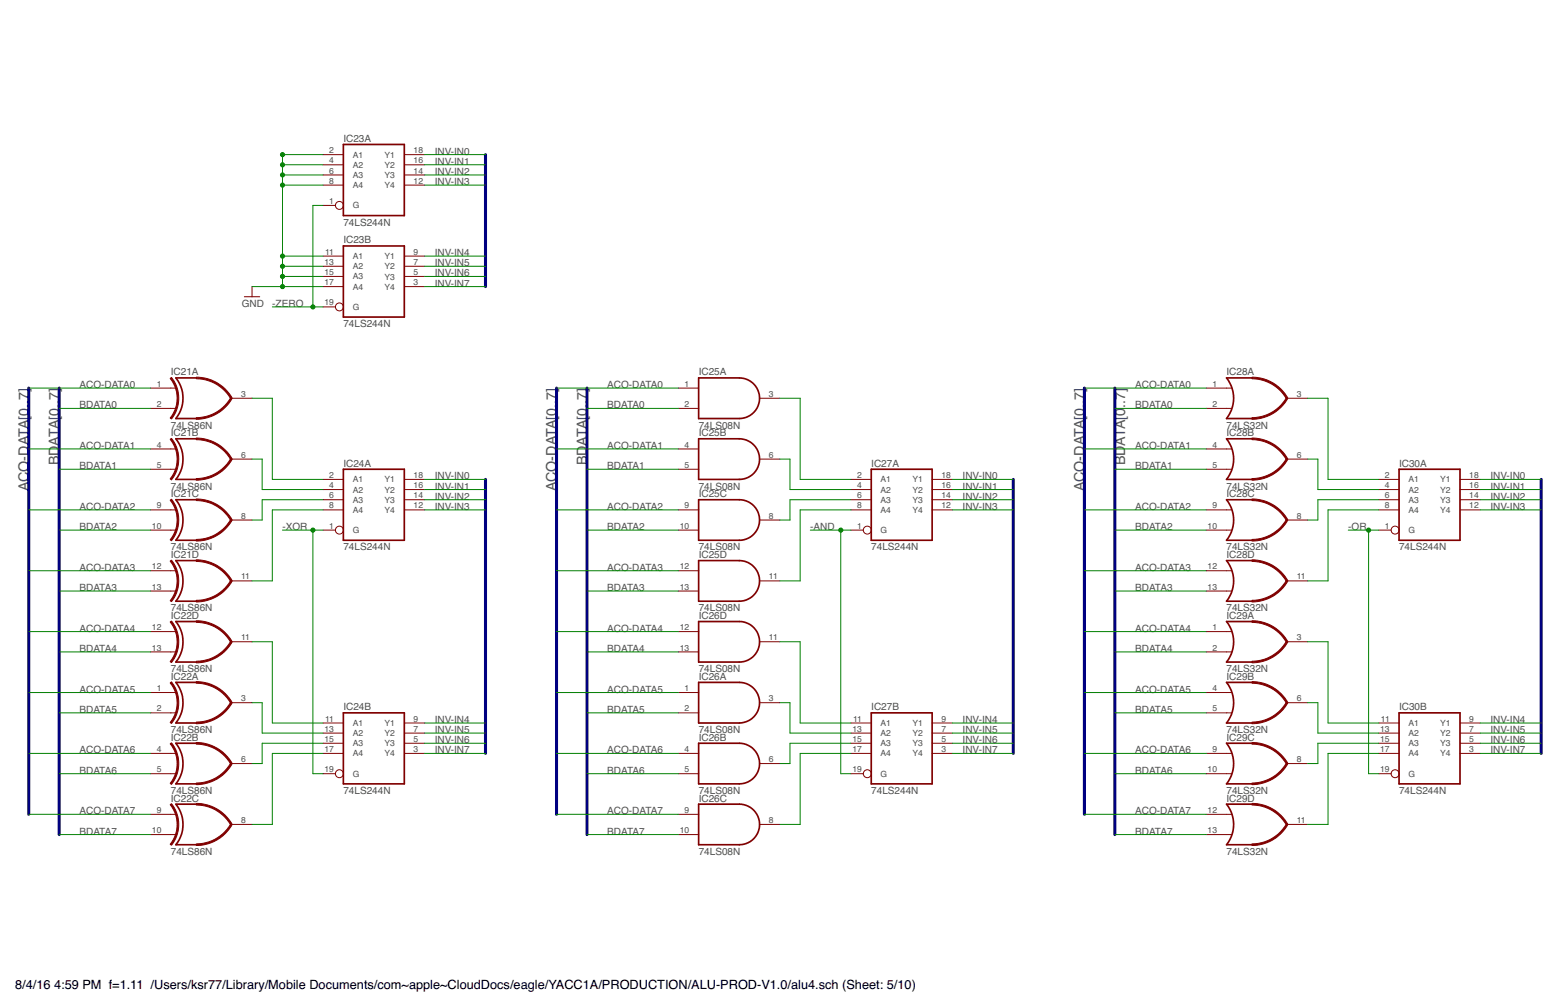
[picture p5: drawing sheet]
<svg xmlns="http://www.w3.org/2000/svg" width="432mm" height="279mm" viewBox="0 0 432 279" stroke-linecap="round" stroke-linejoin="round" font-family="sans-serif">
<g fill="none" stroke="#800000" stroke-width=".47">
<path d="M95.2 40h16.9v19.8h-16.9zM95.2 68.2h16.9v19.7h-16.9zM54.4 104.8h-5.7a9 9 0 0 1 0 11.2h5.7M193.6 104.8h11.3a5.6 5.6 0 0 1 5.6 5.6 5.6 5.6 0 0 1-5.6 5.6h-11.3zM347 104.8h-7.1a9 9 0 0 1 0 11.2h7.1M54.4 121.6h-5.7a9 9 0 0 1 0 11.3h5.7M54.4 138.5h-5.7a9 9 0 0 1 0 11.3h5.7M95.2 130.1h16.9v19.7h-16.9zM193.6 121.6h11.3a5.6 5.6 0 0 1 5.6 5.7 5.6 5.6 0 0 1-5.6 5.6h-11.3zM193.6 138.5h11.3a5.6 5.6 0 0 1 5.6 5.6 5.6 5.6 0 0 1-5.6 5.7h-11.3zM241.5 130.1h16.8v19.7h-16.8zM347 121.6h-7.1a9 9 0 0 1 0 11.3h7.1"/>
<path d="M347 138.5h-7.1a9 9 0 0 1 0 11.3h7.1M387.8 130.1h16.8v19.7h-16.8zM54.4 155.4h-5.7a9 9 0 0 1 0 11.2h5.7M193.6 155.4h11.3a5.6 5.6 0 0 1 5.6 5.6 5.6 5.6 0 0 1-5.6 5.6h-11.3zM347 155.4h-7.1a9 9 0 0 1 0 11.2h7.1M54.4 172.3h-5.7a9 9 0 0 1 0 11.2h5.7M193.6 172.3h11.3a5.6 5.6 0 0 1 5.6 5.6 5.6 5.6 0 0 1-5.6 5.6h-11.3zM347 172.3h-7.1a9 9 0 0 1 0 11.2h7.1M54.4 189.1h-5.7a9 9 0 0 1 0 11.3h5.7M95.2 197.6h16.9v19.7h-16.9zM193.6 189.1h11.3a5.6 5.6 0 0 1 5.6 5.7 5.6 5.6 0 0 1-5.6 5.6h-11.3zM241.5 197.6h16.8v19.7h-16.8z"/>
<path d="M347 189.1h-7.1a9 9 0 0 1 0 11.3h7.1M387.8 197.6h16.8v19.7h-16.8zM54.4 206h-5.7a9 9 0 0 1 0 11.3h5.7M193.6 206h11.3a5.6 5.6 0 0 1 5.6 5.6 5.6 5.6 0 0 1-5.6 5.7h-11.3zM347 206h-7.1a9 9 0 0 1 0 11.3h7.1M54.4 222.9h-5.7a9 9 0 0 1 0 11.2h5.7M193.6 222.9h11.3a5.6 5.6 0 0 1 5.6 5.6 5.6 5.6 0 0 1-5.6 5.6h-11.3zM347 222.9h-7.1a9 9 0 0 1 0 11.2h7.1"/>
</g>
<g fill="none" stroke="#800000" stroke-width=".28">
<path d="M89.5 56.9h3.5M89.5 42.9h5.7M89.5 45.7h5.7M89.5 48.5h5.7M89.5 51.3h5.7M112.1 42.9h5.6M112.1 45.7h5.6M112.1 48.5h5.6M112.1 51.3h5.6M69.8 79.4v2.9M89.5 71h5.7M89.5 73.8h5.7"/>
<path d="M89.5 76.6h5.7M89.5 79.4h5.7M112.1 71h5.6M112.1 73.8h5.6M112.1 76.6h5.6M112.1 79.4h5.6M89.5 85.1h3.5M41.7 107.6h7M41.7 113.2h7M64.2 110.4h5.6M188 107.6h5.6M188 113.2h5.6"/>
<path d="M210.5 110.4h5.6M334.3 107.6h7M334.3 113.2h7M356.8 110.4h5.6M41.7 124.4h7M41.7 130.1h7M64.2 127.3h5.6M89.5 132.9h5.7M89.5 135.7h5.7M89.5 138.5h5.7M112.1 132.9h5.6M112.1 135.7h5.6"/>
<path d="M112.1 138.5h5.6M188 124.4h5.6M188 130.1h5.6M210.5 127.3h5.6M235.8 132.9h5.7M235.8 135.7h5.7M235.8 138.5h5.7M258.3 132.9h5.7M258.3 135.7h5.7M258.3 138.5h5.7M334.3 124.4h7M334.3 130.1h7"/>
<path d="M356.8 127.3h5.6M382.1 132.9h5.7M382.1 135.7h5.7M382.1 138.5h5.7M404.6 132.9h5.7M404.6 135.7h5.7M404.6 138.5h5.7M41.7 141.3h7M41.7 146.9h7M41.7 158.2h7M64.2 144.1h5.6M89.5 141.3h5.7"/>
<path d="M89.5 146.9h3.5M112.1 141.3h5.6M188 141.3h5.6M188 146.9h5.6M188 158.2h5.6M210.5 144.1h5.6M235.8 141.3h5.7M235.8 146.9h3.5M258.3 141.3h5.7M334.3 141.3h7M334.3 146.9h7M334.3 158.2h7"/>
<path d="M356.8 144.1h5.6M382.1 141.3h5.7M382.1 146.9h3.5M404.6 141.3h5.7M41.7 163.8h7M41.7 175.1h7M64.2 161h5.6M64.2 177.9h5.6M188 163.8h5.6M188 175.1h5.6M210.5 161h5.6M210.5 177.9h5.6"/>
<path d="M334.3 163.8h7M334.3 175.1h7M356.8 161h5.6M356.8 177.9h5.6M41.7 180.7h7M41.7 192h7M41.7 197.6h7M64.2 194.8h5.6M188 180.7h5.6M188 192h5.6M188 197.6h5.6M210.5 194.8h5.6"/>
<path d="M334.3 180.7h7M334.3 192h7M334.3 197.6h7M356.8 194.8h5.6M41.7 208.8h7M41.7 214.5h7M64.2 211.6h5.6M89.5 208.8h5.7M89.5 214.5h3.5M89.5 200.4h5.7M89.5 203.2h5.7M89.5 206h5.7"/>
<path d="M112.1 208.8h5.6M112.1 200.4h5.6M112.1 203.2h5.6M112.1 206h5.6M188 208.8h5.6M188 214.5h5.6M210.5 211.6h5.6M235.8 208.8h5.7M235.8 214.5h3.5M235.8 200.4h5.7M235.8 203.2h5.7M235.8 206h5.7"/>
<path d="M258.3 208.8h5.7M258.3 200.4h5.7M258.3 203.2h5.7M258.3 206h5.7M334.3 208.8h7M334.3 214.5h7M356.8 211.6h5.6M382.1 208.8h5.7M382.1 214.5h3.5M382.1 200.4h5.7M382.1 203.2h5.7M382.1 206h5.7"/>
<path d="M404.6 208.8h5.7M404.6 200.4h5.7M404.6 203.2h5.7M404.6 206h5.7M41.7 225.7h7M41.7 231.3h7M64.2 228.5h5.6M188 225.7h5.6M188 231.3h5.6M210.5 228.5h5.6M334.3 225.7h7M334.3 231.3h7"/>
<path d="M356.8 228.5h5.6"/>
<circle cx="94.1" cy="56.9" r="1.1"/>
<circle cx="94.1" cy="85.1" r="1.1"/>
<circle cx="94.1" cy="146.9" r="1.1"/>
<circle cx="240.4" cy="146.9" r="1.1"/>
<circle cx="386.7" cy="146.9" r="1.1"/>
<circle cx="94.1" cy="214.5" r="1.1"/>
<circle cx="240.4" cy="214.5" r="1.1"/>
<circle cx="386.7" cy="214.5" r="1.1"/>
</g>
<g fill="#800000" stroke="#800000" stroke-width=".28">
<path d="M347 115.8a11 11 0 0 0 9.5-5.6l.4 .2a11.4 11.4 0 0 1-9.9 5.8z" fill-rule="evenodd"/>
<path d="M347 104.5a11.3 11.3 0 0 1 9.9 5.8l-.4 .3a11 11 0 0 0-9.5-5.6z" fill-rule="evenodd"/>
<path d="M347 132.7a11.1 11.1 0 0 0 9.5-5.6l.4 .2a11.3 11.3 0 0 1-9.9 5.8z" fill-rule="evenodd"/>
<path d="M347 121.4a11.4 11.4 0 0 1 9.9 5.8l-.4 .2a11 11 0 0 0-9.5-5.5z" fill-rule="evenodd"/>
<path d="M347 149.5a11 11 0 0 0 9.5-5.5l.4 .2a11.3 11.3 0 0 1-9.9 5.8z" fill-rule="evenodd"/>
<path d="M347 138.3a11.3 11.3 0 0 1 9.9 5.8l-.4 .2a11 11 0 0 0-9.5-5.6z" fill-rule="evenodd"/>
<path d="M347 166.4a11 11 0 0 0 9.5-5.6l.4 .3a11.3 11.3 0 0 1-9.9 5.8z" fill-rule="evenodd"/>
<path d="M347 155.2a11.3 11.3 0 0 1 9.9 5.8l-.4 .2a11 11 0 0 0-9.5-5.6z" fill-rule="evenodd"/>
<path d="M347 183.3a11.1 11.1 0 0 0 9.5-5.6l.4 .2a11.3 11.3 0 0 1-9.9 5.8z" fill-rule="evenodd"/>
<path d="M347 172.1a11.3 11.3 0 0 1 9.9 5.7l-.4 .3a11 11 0 0 0-9.5-5.6z" fill-rule="evenodd"/>
<path d="M347 200.2a11 11 0 0 0 9.5-5.6l.4 .2a11.4 11.4 0 0 1-9.9 5.8z" fill-rule="evenodd"/>
<path d="M347 188.9a11.3 11.3 0 0 1 9.9 5.8l-.4 .2a11 11 0 0 0-9.5-5.5z" fill-rule="evenodd"/>
<path d="M347 217a11.1 11.1 0 0 0 9.5-5.5l.4 .2a11.3 11.3 0 0 1-9.9 5.8z" fill-rule="evenodd"/>
<path d="M347 205.8a11.5 11.5 0 0 1 9.9 5.8l-.4 .2a11 11 0 0 0-9.5-5.5z" fill-rule="evenodd"/>
<path d="M347 233.9a11 11 0 0 0 9.5-5.5l.4 .2a11.3 11.3 0 0 1-9.9 5.8z" fill-rule="evenodd"/>
<path d="M347 222.7a11.3 11.3 0 0 1 9.9 5.8l-.4 .2a11.1 11.1 0 0 0-9.5-5.6z" fill-rule="evenodd"/>
<path d="M54.4 115.8a10.9 10.9 0 0 0 9.5-5.6l.4 .2a11.4 11.4 0 0 1-9.9 5.8z" fill-rule="evenodd"/>
<path d="M54.4 104.5a11.3 11.3 0 0 1 9.9 5.8l-.4 .3a11 11 0 0 0-9.5-5.6z" fill-rule="evenodd"/>
<path d="M47.2 104.9l.3-.3a9.2 9.2 0 0 1 0 11.5l-.3-.2a8.8 8.8 0 0 0 0-11z" fill-rule="evenodd"/>
<path d="M54.4 132.7a11 11 0 0 0 9.5-5.6l.4 .2a11.3 11.3 0 0 1-9.9 5.8z" fill-rule="evenodd"/>
<path d="M54.4 121.4a11.4 11.4 0 0 1 9.9 5.8l-.4 .2a11 11 0 0 0-9.5-5.5z" fill-rule="evenodd"/>
<path d="M47.2 121.8l.3-.3a9.2 9.2 0 0 1 0 11.5l-.3-.3a8.8 8.8 0 0 0 0-10.9z" fill-rule="evenodd"/>
<path d="M54.4 149.5a10.9 10.9 0 0 0 9.5-5.5l.4 .2a11.3 11.3 0 0 1-9.9 5.8z" fill-rule="evenodd"/>
<path d="M54.4 138.3a11.3 11.3 0 0 1 9.9 5.8l-.4 .2a11 11 0 0 0-9.5-5.6z" fill-rule="evenodd"/>
<path d="M47.2 138.6l.3-.2a9.2 9.2 0 0 1 0 11.5l-.3-.3a8.8 8.8 0 0 0 0-11z" fill-rule="evenodd"/>
<path d="M54.4 166.4a10.9 10.9 0 0 0 9.5-5.6l.4 .3a11.3 11.3 0 0 1-9.9 5.8z" fill-rule="evenodd"/>
<path d="M54.4 155.2a11.3 11.3 0 0 1 9.9 5.8l-.4 .2a11 11 0 0 0-9.5-5.6z" fill-rule="evenodd"/>
<path d="M47.2 155.5l.3-.2a9.2 9.2 0 0 1 0 11.5l-.3-.3a8.8 8.8 0 0 0 0-11z" fill-rule="evenodd"/>
<path d="M54.4 183.3a11 11 0 0 0 9.5-5.6l.4 .2a11.3 11.3 0 0 1-9.9 5.8z" fill-rule="evenodd"/>
<path d="M54.4 172.1a11.3 11.3 0 0 1 9.9 5.7l-.4 .3a11 11 0 0 0-9.5-5.6z" fill-rule="evenodd"/>
<path d="M47.2 172.4l.3-.3a9.2 9.2 0 0 1 0 11.6l-.3-.3a8.8 8.8 0 0 0 0-11z" fill-rule="evenodd"/>
<path d="M54.4 200.2a10.9 10.9 0 0 0 9.5-5.6l.4 .2a11.4 11.4 0 0 1-9.9 5.8z" fill-rule="evenodd"/>
<path d="M54.4 188.9a11.3 11.3 0 0 1 9.9 5.8l-.4 .2a11 11 0 0 0-9.5-5.5z" fill-rule="evenodd"/>
<path d="M47.2 189.3l.3-.3a9.2 9.2 0 0 1 0 11.5l-.3-.2a8.8 8.8 0 0 0 0-11z" fill-rule="evenodd"/>
<path d="M54.4 217a11 11 0 0 0 9.5-5.5l.4 .2a11.3 11.3 0 0 1-9.9 5.8z" fill-rule="evenodd"/>
<path d="M54.4 205.8a11.5 11.5 0 0 1 9.9 5.8l-.4 .2a11 11 0 0 0-9.5-5.5z" fill-rule="evenodd"/>
<path d="M47.2 206.2l.3-.3a9.2 9.2 0 0 1 0 11.5l-.3-.3a8.8 8.8 0 0 0 0-10.9z" fill-rule="evenodd"/>
<path d="M54.4 233.9a10.9 10.9 0 0 0 9.5-5.5l.4 .2a11.3 11.3 0 0 1-9.9 5.8z" fill-rule="evenodd"/>
<path d="M54.4 222.7a11.3 11.3 0 0 1 9.9 5.8l-.4 .2a11.1 11.1 0 0 0-9.5-5.6z" fill-rule="evenodd"/>
<path d="M47.2 223l.3-.2a9.2 9.2 0 0 1 0 11.5l-.3-.3a8.8 8.8 0 0 0 0-11z" fill-rule="evenodd"/>
</g>
<path d="M67.7 82.3h4.3" fill="none" stroke="#800000" stroke-width=".3"/>
<path d="M134.6 42.9v36.5M8 107.6v118.1M16.4 107.6v123.7M154.2 107.6v118.1M162.7 107.6v123.7M300.5 107.6v118.1M309 107.6v123.7M134.6 132.9v75.9M280.8 132.9v75.9M427.1 132.9v75.9" fill="none" stroke="#000080" stroke-width=".85"/>
<g fill="none" stroke="#008000" stroke-width=".28">
<path d="M78.3 45.7h11.2M78.3 48.5h11.2M78.3 51.3h11.2M89.5 42.9h-11.2v36.5M89.5 56.9h-2.8v28.2M117.7 42.9h16.9M117.7 45.7h16.9M117.7 48.5h16.9M117.7 51.3h16.9M69.8 79.4h19.7M78.3 71h11.2M78.3 73.8h11.2"/>
<path d="M78.3 76.6h11.2M117.7 71h16.9M117.7 73.8h16.9M117.7 76.6h16.9M117.7 79.4h16.9M75.5 85.1h14M8 107.6h33.7M16.4 113.2h25.3M69.8 110.4h5.7v22.5h14M154.2 107.6h33.8M162.7 113.2h25.3M216.1 110.4h5.7v22.5h14"/>
<path d="M300.5 107.6h33.8M309 113.2h25.3M362.4 110.4h5.7v22.5h14M8 124.4h33.7M16.4 130.1h25.3M69.8 127.3h2.9v8.4h16.8M89.5 138.5h-16.8v5.6h-2.9M117.7 132.9h16.9M117.7 135.7h16.9M117.7 138.5h16.9M154.2 124.4h33.8M162.7 130.1h25.3"/>
<path d="M216.1 127.3h2.8v8.4h16.9M235.8 138.5h-16.9v5.6h-2.8M264 132.9h16.8M264 135.7h16.8M264 138.5h16.8M300.5 124.4h33.8M309 130.1h25.3M362.4 127.3h2.9v8.4h16.8M382.1 138.5h-16.8v5.6h-2.9M410.3 132.9h16.8M410.3 135.7h16.8M410.3 138.5h16.8"/>
<path d="M8 141.3h33.7M8 158.2h33.7M16.4 146.9h25.3M78.3 146.9h11.2M86.7 146.9v67.6h2.8M89.5 141.3h-14v19.7h-5.7M117.7 141.3h16.9M154.2 141.3h33.8M154.2 158.2h33.8M162.7 146.9h25.3M224.6 146.9h11.2M233 146.9v67.6h2.8"/>
<path d="M235.8 141.3h-14v19.7h-5.7M264 141.3h16.8M300.5 141.3h33.8M300.5 158.2h33.8M309 146.9h25.3M373.7 146.9h8.4M379.3 146.9v67.6h2.8M382.1 141.3h-14v19.7h-5.7M410.3 141.3h16.8M8 175.1h33.7M16.4 163.8h25.3M69.8 177.9h5.7v22.5h14"/>
<path d="M154.2 175.1h33.8M162.7 163.8h25.3M216.1 177.9h5.7v22.5h14M300.5 175.1h33.8M309 163.8h25.3M362.4 177.9h5.7v22.5h14M8 192h33.7M16.4 180.7h25.3M16.4 197.6h25.3M69.8 194.8h2.9v8.4h16.8M154.2 192h33.8M162.7 180.7h25.3"/>
<path d="M162.7 197.6h25.3M216.1 194.8h2.8v8.4h16.9M300.5 192h33.8M309 180.7h25.3M309 197.6h25.3M362.4 194.8h2.9v8.4h16.8M8 208.8h33.7M16.4 214.5h25.3M89.5 206h-16.8v5.6h-2.9M89.5 208.8h-14v19.7h-5.7M117.7 200.4h16.9M117.7 203.2h16.9"/>
<path d="M117.7 206h16.9M117.7 208.8h16.9M154.2 208.8h33.8M162.7 214.5h25.3M235.8 206h-16.9v5.6h-2.8M235.8 208.8h-14v19.7h-5.7M264 200.4h16.8M264 203.2h16.8M264 206h16.8M264 208.8h16.8M300.5 208.8h33.8M309 214.5h25.3"/>
<path d="M382.1 208.8h-14v19.7h-5.7M382.1 206h-16.8v5.6h-2.9M410.3 200.4h16.8M410.3 203.2h16.8M410.3 206h16.8M410.3 208.8h16.8M8 225.7h33.7M16.4 231.3h25.3M154.2 225.7h33.8M162.7 231.3h25.3M300.5 225.7h33.8M309 231.3h25.3"/>
</g>
<g fill="#008000" stroke="#008000" stroke-width=".28">
<circle cx="233" cy="146.9" r=".57"/>
<circle cx="379.3" cy="146.9" r=".57"/>
<circle cx="86.7" cy="146.9" r=".57"/>
<circle cx="78.3" cy="42.9" r=".57"/>
<circle cx="78.3" cy="45.7" r=".57"/>
<circle cx="78.3" cy="48.5" r=".57"/>
<circle cx="78.3" cy="51.3" r=".57"/>
<circle cx="78.3" cy="71" r=".57"/>
<circle cx="78.3" cy="73.8" r=".57"/>
<circle cx="78.3" cy="76.6" r=".57"/>
<circle cx="78.3" cy="79.4" r=".57"/>
<circle cx="86.7" cy="85.1" r=".57"/>
</g>
<g font-size="4" fill="#505050">
<text x="162.7" y="113.1" transform="rotate(-90 162.7 113.1)">..7]</text>
<text x="311.8" y="113.1" transform="rotate(-90 311.8 113.1)">..7]</text>
<text x="8" y="123.5" transform="rotate(-90 8 123.5)">ATA[0..7]</text>
<text x="16.4" y="123.5" transform="rotate(-90 16.4 123.5)">ATA[0..7]</text>
<text x="154.3" y="123.5" transform="rotate(-90 154.3 123.5)">ATA[0..7]</text>
<text x="162.7" y="123.5" transform="rotate(-90 162.7 123.5)">ATA[0</text>
<text x="311.8" y="123.5" transform="rotate(-90 311.8 123.5)">ATA[0</text>
<text x="16.4" y="129" transform="rotate(-90 16.4 129)">BD</text>
<text x="162.7" y="129" transform="rotate(-90 162.7 129)">BD</text>
<text x="311.8" y="129" transform="rotate(-90 311.8 129)">BD</text>
<text x="8" y="136.2" transform="rotate(-90 8 136.2)">ACO-D</text>
<text x="154.3" y="136.2" transform="rotate(-90 154.3 136.2)">ACO-D</text>
<text x="300.5" y="136.2" transform="rotate(-90 300.5 136.2)">ACO-DATA[0..7]</text>
</g>
<g font-size="3.5">
<text x="4.2" y="274.2">8/4/16</text>
<text x="15" y="274.2">4:59 PM f=1.11 /Users/ksr77/Library/Mobile Documents/com~apple~CloudDocs/eagle/YACC1A/PRODUCTION/ALU-PROD-V1.0/alu4.sch (Sheet: 5/10)</text>
</g>
<g font-size="2.8" fill="#505050">
<text x="95.2" y="39.4">IC23A</text>
<text x="120.5" y="42.9">INV-IN0</text>
<text x="120.5" y="45.7">INV-IN1</text>
<text x="120.5" y="48.5">INV-IN2</text>
<text x="120.5" y="51.3">INV-IN3</text>
<text x="95.2" y="62.6">74LS244N</text>
<text x="95.2" y="67.5">IC23B</text>
<text x="120.5" y="71">INV-IN4</text>
<text x="120.5" y="73.8">INV-IN5</text>
<text x="120.5" y="76.6">INV-IN6</text>
<text x="120.5" y="79.4">INV-IN7</text>
<text x="67" y="85.1">GND</text>
<text x="75.5" y="85.1">-ZERO</text>
<text x="95.2" y="90.7">74LS244N</text>
<text x="22" y="107.6">ACO-DATA0</text>
<text x="47.3" y="104.1">IC21A</text>
<text x="168.3" y="107.6">ACO-DATA0</text>
<text x="193.6" y="104.1">IC25A</text>
<text x="314.6" y="107.6">ACO-DATA0</text>
<text x="339.9" y="104.1">IC28A</text>
<text x="22" y="113.2">BDATA0</text>
<text x="168.3" y="113.2">BDATA0</text>
<text x="314.6" y="113.2">BDATA0</text>
<text x="47.3" y="118.8">74LS86N</text>
<text x="193.6" y="118.8">74LS08N</text>
<text x="339.9" y="118.8">74LS32N</text>
<text x="22" y="124.4">ACO-DATA1</text>
<text x="47.3" y="120.9">IC21B</text>
<text x="168.3" y="124.4">ACO-DATA1</text>
<text x="193.6" y="120.9">IC25B</text>
<text x="314.6" y="124.4">ACO-DATA1</text>
<text x="339.9" y="120.9">IC28B</text>
<text x="22" y="130.1">BDATA1</text>
<text x="95.2" y="129.4">IC24A</text>
<text x="168.3" y="130.1">BDATA1</text>
<text x="241.5" y="129.4">IC27A</text>
<text x="314.6" y="130.1">BDATA1</text>
<text x="387.8" y="129.4">IC30A</text>
<text x="47.3" y="135.7">74LS86N</text>
<text x="47.3" y="137.8">IC21C</text>
<text x="120.5" y="132.9">INV-IN0</text>
<text x="120.5" y="135.7">INV-IN1</text>
<text x="193.6" y="135.7">74LS08N</text>
<text x="193.6" y="137.8">IC25C</text>
<text x="266.8" y="132.9">INV-IN0</text>
<text x="266.8" y="135.7">INV-IN1</text>
<text x="339.9" y="135.7">74LS32N</text>
<text x="339.9" y="137.8">IC28C</text>
<text x="413.1" y="132.9">INV-IN0</text>
<text x="413.1" y="135.7">INV-IN1</text>
<text x="22" y="141.3">ACO-DATA2</text>
<text x="120.5" y="138.5">INV-IN2</text>
<text x="120.5" y="141.3">INV-IN3</text>
<text x="168.3" y="141.3">ACO-DATA2</text>
<text x="266.8" y="138.5">INV-IN2</text>
<text x="266.8" y="141.3">INV-IN3</text>
<text x="314.6" y="141.3">ACO-DATA2</text>
<text x="413.1" y="138.5">INV-IN2</text>
<text x="413.1" y="141.3">INV-IN3</text>
<text x="22" y="146.9">BDATA2</text>
<text x="78.3" y="146.9">-XOR</text>
<text x="168.3" y="146.9">BDATA2</text>
<text x="224.6" y="146.9">-AND</text>
<text x="314.6" y="146.9">BDATA2</text>
<text x="373.7" y="146.9">-OR</text>
<text x="47.3" y="152.6">74LS86N</text>
<text x="47.3" y="154.7">IC21D</text>
<text x="95.2" y="152.6">74LS244N</text>
<text x="193.6" y="152.6">74LS08N</text>
<text x="193.6" y="154.7">IC25D</text>
<text x="241.5" y="152.6">74LS244N</text>
<text x="339.9" y="152.6">74LS32N</text>
<text x="339.9" y="154.7">IC28D</text>
<text x="387.8" y="152.6">74LS244N</text>
<text x="22" y="158.2">ACO-DATA3</text>
<text x="168.3" y="158.2">ACO-DATA3</text>
<text x="314.6" y="158.2">ACO-DATA3</text>
<text x="22" y="163.8">BDATA3</text>
<text x="168.3" y="163.8">BDATA3</text>
<text x="314.6" y="163.8">BDATA3</text>
<text x="47.3" y="169.5">74LS86N</text>
<text x="47.3" y="171.6">IC22D</text>
<text x="193.6" y="169.5">74LS08N</text>
<text x="193.6" y="171.6">IC26D</text>
<text x="339.9" y="169.5">74LS32N</text>
<text x="339.9" y="171.6">IC29A</text>
<text x="22" y="175.1">ACO-DATA4</text>
<text x="168.3" y="175.1">ACO-DATA4</text>
<text x="314.6" y="175.1">ACO-DATA4</text>
<text x="22" y="180.7">BDATA4</text>
<text x="168.3" y="180.7">BDATA4</text>
<text x="314.6" y="180.7">BDATA4</text>
<text x="22" y="192">ACO-DATA5</text>
<text x="47.3" y="186.3">74LS86N</text>
<text x="47.3" y="188.4">IC22A</text>
<text x="168.3" y="192">ACO-DATA5</text>
<text x="193.6" y="186.3">74LS08N</text>
<text x="193.6" y="188.4">IC26A</text>
<text x="314.6" y="192">ACO-DATA5</text>
<text x="339.9" y="186.3">74LS32N</text>
<text x="339.9" y="188.4">IC29B</text>
<text x="22" y="197.6">BDATA5</text>
<text x="95.2" y="196.9">IC24B</text>
<text x="168.3" y="197.6">BDATA5</text>
<text x="241.5" y="196.9">IC27B</text>
<text x="314.6" y="197.6">BDATA5</text>
<text x="387.8" y="196.9">IC30B</text>
<text x="47.3" y="203.2">74LS86N</text>
<text x="120.5" y="200.4">INV-IN4</text>
<text x="120.5" y="203.2">INV-IN5</text>
<text x="193.6" y="203.2">74LS08N</text>
<text x="266.8" y="200.4">INV-IN4</text>
<text x="266.8" y="203.2">INV-IN5</text>
<text x="339.9" y="203.2">74LS32N</text>
<text x="413.1" y="200.4">INV-IN4</text>
<text x="413.1" y="203.2">INV-IN5</text>
<text x="22" y="208.8">ACO-DATA6</text>
<text x="47.3" y="205.3">IC22B</text>
<text x="120.5" y="206">INV-IN6</text>
<text x="120.5" y="208.8">INV-IN7</text>
<text x="168.3" y="208.8">ACO-DATA6</text>
<text x="193.6" y="205.3">IC26B</text>
<text x="266.8" y="206">INV-IN6</text>
<text x="266.8" y="208.8">INV-IN7</text>
<text x="314.6" y="208.8">ACO-DATA6</text>
<text x="339.9" y="205.3">IC29C</text>
<text x="413.1" y="206">INV-IN6</text>
<text x="413.1" y="208.8">INV-IN7</text>
<text x="22" y="214.5">BDATA6</text>
<text x="168.3" y="214.5">BDATA6</text>
<text x="314.6" y="214.5">BDATA6</text>
<text x="47.3" y="220.1">74LS86N</text>
<text x="95.2" y="220.1">74LS244N</text>
<text x="193.6" y="220.1">74LS08N</text>
<text x="241.5" y="220.1">74LS244N</text>
<text x="339.9" y="220.1">74LS32N</text>
<text x="387.8" y="220.1">74LS244N</text>
<text x="22" y="225.7">ACO-DATA7</text>
<text x="47.3" y="222.2">IC22C</text>
<text x="168.3" y="225.7">ACO-DATA7</text>
<text x="193.6" y="222.2">IC26C</text>
<text x="314.6" y="225.7">ACO-DATA7</text>
<text x="339.9" y="222.2">IC29D</text>
<text x="22" y="231.3">BDATA7</text>
<text x="168.3" y="231.3">BDATA7</text>
<text x="314.6" y="231.3">BDATA7</text>
<text x="47.3" y="237">74LS86N</text>
<text x="193.6" y="237">74LS08N</text>
<text x="339.9" y="237">74LS32N</text>
</g>
<g font-size="2.4" fill="#505050">
<text x="91.3" y="42.5">2</text>
<text x="91.3" y="45.3">4</text>
<text x="97.8" y="43.7">A1</text>
<text x="97.8" y="46.5">A2</text>
<text x="106.6" y="46.5">Y2</text>
<text x="106.6" y="43.7">Y1</text>
<text x="114.6" y="45.3">16</text>
<text x="114.6" y="42.5">18</text>
<text x="91.3" y="48.1">6</text>
<text x="91.3" y="50.9">8</text>
<text x="97.8" y="49.3">A3</text>
<text x="97.8" y="52.2">A4</text>
<text x="106.6" y="52.2">Y4</text>
<text x="106.6" y="49.3">Y3</text>
<text x="114.6" y="50.9">12</text>
<text x="114.6" y="48.1">14</text>
<text x="91.3" y="56.5">1</text>
<text x="97.8" y="57.8">G</text>
<text x="90.1" y="70.6">11</text>
<text x="97.8" y="71.8">A1</text>
<text x="106.6" y="71.8">Y1</text>
<text x="114.6" y="70.6">9</text>
<text x="89.9" y="73.4">13</text>
<text x="89.9" y="76.2">15</text>
<text x="97.8" y="74.7">A2</text>
<text x="97.8" y="77.5">A3</text>
<text x="106.6" y="77.5">Y3</text>
<text x="106.6" y="74.7">Y2</text>
<text x="114.6" y="76.2">5</text>
<text x="114.6" y="73.4">7</text>
<text x="89.9" y="79">17</text>
<text x="97.8" y="80.3">A4</text>
<text x="106.6" y="80.3">Y4</text>
<text x="114.6" y="79">3</text>
<text x="89.9" y="84.7">19</text>
<text x="97.8" y="85.9">G</text>
<text x="43.4" y="107.2">1</text>
<text x="189.7" y="107.2">1</text>
<text x="336" y="107.2">1</text>
<text x="43.4" y="112.8">2</text>
<text x="66.8" y="110">3</text>
<text x="189.7" y="112.8">2</text>
<text x="213.1" y="110">3</text>
<text x="336" y="112.8">2</text>
<text x="359.4" y="110">3</text>
<text x="43.4" y="124.1">4</text>
<text x="189.7" y="124.1">4</text>
<text x="336" y="124.1">4</text>
<text x="43.4" y="129.7">5</text>
<text x="66.8" y="126.9">6</text>
<text x="189.7" y="129.7">5</text>
<text x="213.1" y="126.9">6</text>
<text x="336" y="129.7">5</text>
<text x="359.4" y="126.9">6</text>
<text x="91.3" y="132.5">2</text>
<text x="91.3" y="135.3">4</text>
<text x="97.8" y="133.7">A1</text>
<text x="97.8" y="136.5">A2</text>
<text x="106.6" y="136.5">Y2</text>
<text x="106.6" y="133.7">Y1</text>
<text x="114.6" y="135.3">16</text>
<text x="114.6" y="132.5">18</text>
<text x="237.6" y="132.5">2</text>
<text x="237.6" y="135.3">4</text>
<text x="244.1" y="133.7">A1</text>
<text x="244.1" y="136.5">A2</text>
<text x="252.9" y="136.5">Y2</text>
<text x="252.9" y="133.7">Y1</text>
<text x="260.9" y="135.3">16</text>
<text x="260.9" y="132.5">18</text>
<text x="383.9" y="132.5">2</text>
<text x="383.9" y="135.3">4</text>
<text x="390.3" y="133.7">A1</text>
<text x="390.3" y="136.5">A2</text>
<text x="399.1" y="136.5">Y2</text>
<text x="399.1" y="133.7">Y1</text>
<text x="407.2" y="135.3">16</text>
<text x="407.2" y="132.5">18</text>
<text x="43.4" y="140.9">9</text>
<text x="66.8" y="143.7">8</text>
<text x="91.3" y="138.1">6</text>
<text x="91.3" y="140.9">8</text>
<text x="97.8" y="139.4">A3</text>
<text x="97.8" y="142.2">A4</text>
<text x="106.6" y="142.2">Y4</text>
<text x="106.6" y="139.4">Y3</text>
<text x="114.6" y="140.9">12</text>
<text x="114.6" y="138.1">14</text>
<text x="189.7" y="140.9">9</text>
<text x="213.1" y="143.7">8</text>
<text x="237.6" y="138.1">6</text>
<text x="237.6" y="140.9">8</text>
<text x="244.1" y="139.4">A3</text>
<text x="244.1" y="142.2">A4</text>
<text x="252.9" y="142.2">Y4</text>
<text x="252.9" y="139.4">Y3</text>
<text x="260.9" y="140.9">12</text>
<text x="260.9" y="138.1">14</text>
<text x="336" y="140.9">9</text>
<text x="359.4" y="143.7">8</text>
<text x="383.9" y="138.1">6</text>
<text x="383.9" y="140.9">8</text>
<text x="390.3" y="139.4">A3</text>
<text x="390.3" y="142.2">A4</text>
<text x="399.1" y="142.2">Y4</text>
<text x="399.1" y="139.4">Y3</text>
<text x="407.2" y="140.9">12</text>
<text x="407.2" y="138.1">14</text>
<text x="42.1" y="146.6">10</text>
<text x="91.3" y="146.6">1</text>
<text x="97.8" y="147.8">G</text>
<text x="188.4" y="146.6">10</text>
<text x="237.6" y="146.6">1</text>
<text x="244.1" y="147.8">G</text>
<text x="334.7" y="146.6">10</text>
<text x="383.9" y="146.6">1</text>
<text x="390.3" y="147.8">G</text>
<text x="42.1" y="157.8">12</text>
<text x="66.8" y="160.6">11</text>
<text x="188.4" y="157.8">12</text>
<text x="213.1" y="160.6">11</text>
<text x="334.7" y="157.8">12</text>
<text x="359.4" y="160.6">11</text>
<text x="42.1" y="163.4">13</text>
<text x="188.4" y="163.4">13</text>
<text x="334.7" y="163.4">13</text>
<text x="42.1" y="174.7">12</text>
<text x="66.8" y="177.5">11</text>
<text x="188.4" y="174.7">12</text>
<text x="213.1" y="177.5">11</text>
<text x="336" y="174.7">1</text>
<text x="359.4" y="177.5">3</text>
<text x="42.1" y="180.3">13</text>
<text x="188.4" y="180.3">13</text>
<text x="336" y="180.3">2</text>
<text x="43.4" y="191.6">1</text>
<text x="189.7" y="191.6">1</text>
<text x="336" y="191.6">4</text>
<text x="43.4" y="197.2">2</text>
<text x="66.8" y="194.4">3</text>
<text x="189.7" y="197.2">2</text>
<text x="213.1" y="194.4">3</text>
<text x="336" y="197.2">5</text>
<text x="359.4" y="194.4">6</text>
<text x="89.9" y="202.8">13</text>
<text x="90.1" y="200">11</text>
<text x="97.8" y="201.2">A1</text>
<text x="106.6" y="201.2">Y1</text>
<text x="114.6" y="202.8">7</text>
<text x="114.6" y="200">9</text>
<text x="236.2" y="202.8">13</text>
<text x="236.4" y="200">11</text>
<text x="244.1" y="201.2">A1</text>
<text x="252.9" y="201.2">Y1</text>
<text x="260.9" y="202.8">7</text>
<text x="260.9" y="200">9</text>
<text x="382.5" y="202.8">13</text>
<text x="382.7" y="200">11</text>
<text x="390.3" y="201.2">A1</text>
<text x="399.1" y="201.2">Y1</text>
<text x="407.2" y="202.8">7</text>
<text x="407.2" y="200">9</text>
<text x="43.4" y="208.4">4</text>
<text x="89.9" y="205.6">15</text>
<text x="89.9" y="208.4">17</text>
<text x="97.8" y="204.1">A2</text>
<text x="97.8" y="206.9">A3</text>
<text x="97.8" y="209.7">A4</text>
<text x="106.6" y="209.7">Y4</text>
<text x="106.6" y="206.9">Y3</text>
<text x="106.6" y="204.1">Y2</text>
<text x="114.6" y="208.4">3</text>
<text x="114.6" y="205.6">5</text>
<text x="189.7" y="208.4">4</text>
<text x="236.2" y="205.6">15</text>
<text x="236.2" y="208.4">17</text>
<text x="244.1" y="204.1">A2</text>
<text x="244.1" y="206.9">A3</text>
<text x="244.1" y="209.7">A4</text>
<text x="252.9" y="209.7">Y4</text>
<text x="252.9" y="206.9">Y3</text>
<text x="252.9" y="204.1">Y2</text>
<text x="260.9" y="208.4">3</text>
<text x="260.9" y="205.6">5</text>
<text x="336" y="208.4">9</text>
<text x="382.5" y="205.6">15</text>
<text x="382.5" y="208.4">17</text>
<text x="390.3" y="204.1">A2</text>
<text x="390.3" y="206.9">A3</text>
<text x="390.3" y="209.7">A4</text>
<text x="399.1" y="209.7">Y4</text>
<text x="399.1" y="206.9">Y3</text>
<text x="399.1" y="204.1">Y2</text>
<text x="407.2" y="208.4">3</text>
<text x="407.2" y="205.6">5</text>
<text x="43.4" y="214.1">5</text>
<text x="66.8" y="211.3">6</text>
<text x="89.9" y="214.1">19</text>
<text x="97.8" y="215.3">G</text>
<text x="189.7" y="214.1">5</text>
<text x="213.1" y="211.3">6</text>
<text x="236.2" y="214.1">19</text>
<text x="244.1" y="215.3">G</text>
<text x="334.7" y="214.1">10</text>
<text x="359.4" y="211.3">8</text>
<text x="382.5" y="214.1">19</text>
<text x="390.3" y="215.3">G</text>
<text x="43.4" y="225.3">9</text>
<text x="189.7" y="225.3">9</text>
<text x="334.7" y="225.3">12</text>
<text x="42.1" y="230.9">10</text>
<text x="66.8" y="228.1">8</text>
<text x="188.4" y="230.9">10</text>
<text x="213.1" y="228.1">8</text>
<text x="334.7" y="230.9">13</text>
<text x="359.4" y="228.1">11</text>
</g>
</svg>
